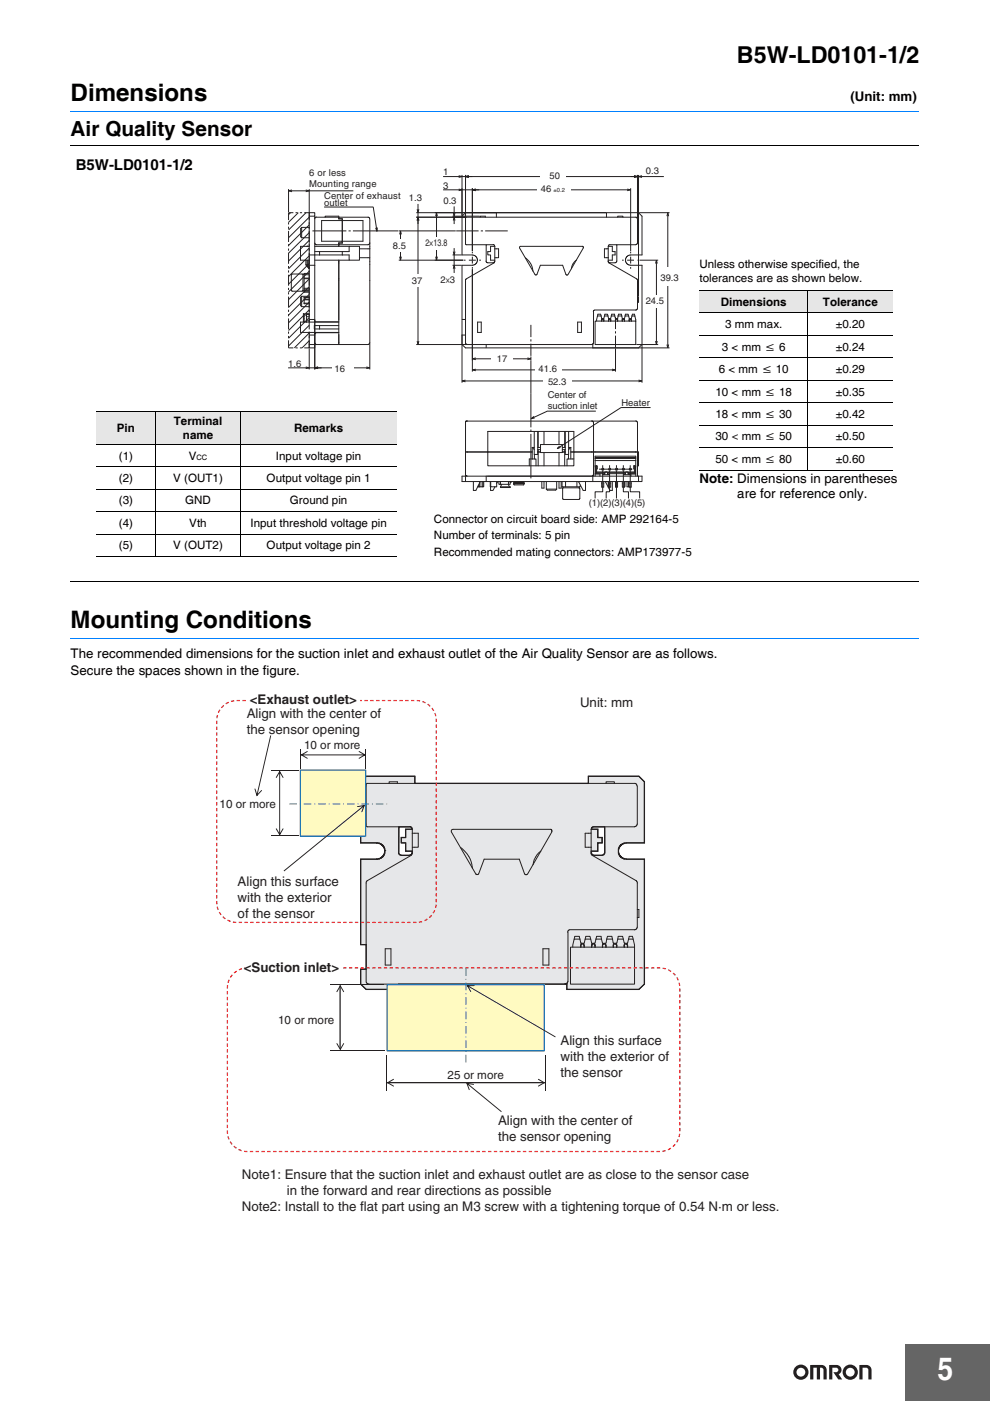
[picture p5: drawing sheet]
<svg xmlns="http://www.w3.org/2000/svg" width="210mm" height="297mm" viewBox="0 0 210 297" stroke-linecap="round" stroke-linejoin="round" font-family="sans-serif">
<path d="M192 285h17.9v12h-17.9z" fill="#656565"/>
<path d="M192 284.9v12.1M192 285h17.9" fill="none" stroke="#656565" stroke-width=".21"/>
<g fill="#231f20">
<path d="M171.8 289.4h2.5a1.08 1.08 0 0 1 1 1.1v2h-.6v-2a.55 .55 0 0 0-.8-.5v2.5h-.6v-2.5h-.8v2.5h-.7z"/>
<path d="M182.3 289.4h.7a1.48 1.48 0 0 1 1.8 .7l.1 2.4h-.7v-2l-.1-.3-.4-.2h-.7v2.5h-.7z"/>
<path d="M175.9 289.4h.6a1.63 1.63 0 0 1 1.8 .4 1 1 0 0 1-.4 1.6l.7 1.1h-.8l-1-1.6h.5a.48 .48 0 0 0 .5-.4 .48 .48 0 0 0-.5-.5h-.8v2.5h-.6z"/>
<path d="M168.3 290.9a1.61 1.61 0 0 0 3.2 0 1.61 1.61 0 0 0-3.2 0zM168.9 290.9a.95 .95 0 0 1 1.9 0 .95 .95 0 0 1-1.9 0z"/>
<path d="M179.4 290.9a.95 .95 0 0 0 1.9 0 .95 .95 0 0 0-1.9 0zM178.7 290.9a1.65 1.65 0 0 1 3.3 0 1.65 1.65 0 0 1-3.3 0z"/>
</g>
<path d="M15 23.1h180v2.5h-180z" fill="#fff"/>
<path d="M15 23.6h180" fill="none" stroke="#0080ff" stroke-width=".21"/>
<path d="M15 30.4h180v1.5h-180z" fill="#fff"/>
<path d="M15 30.9h180" fill="none" stroke="#000" stroke-width=".21"/>
<path d="M15 122.7h180v1.5h-180z" fill="#fff"/>
<path d="M15 123.3h180" fill="none" stroke="#000" stroke-width=".21"/>
<path d="M15 134.8h180v2.5h-180z" fill="#fff"/>
<path d="M15 135.3h180" fill="none" stroke="#0080ff" stroke-width=".21"/>
<g fill="none" stroke="#231f20" stroke-width=".21">
<path d="M94 37.4h41.2M97.3 37.2l.7 .2-.7 .2M98 37.1v8.6M98.7 37.1v9M99.4 37.2l-.7 .2 .7 .2M100.2 39.9v13.3M133.8 39.9v13.3M134.5 37.2l.7 .2M135.2 37.1v9.2M135.2 37.4l-.7 .2M135.4 37.1v25.8M136.2 37.2l-1 .2"/>
<path d="M140.8 37.4h-5.4l.8 .2M61.2 40.5l.7 .1M61.2 40.5h13.7M61.2 40.1v4.9M61.2 48.1v.4M61.2 49v2.3M61.2 51.8v.4M61.2 52.7v.5M61.2 53.6v2.3M61.2 56.4v.5M61.2 57.3v.5M61.2 58.3v2.3"/>
<path d="M61.6 45.1l-.4 .4M61.9 40.3l-.7 .2M62.2 45.1h-1v1.6M62.7 45.1h.4M63.3 45.1l-2.1 2v.5M63.6 45.1h.5M64 48.2h1.6M64 48.2l-.2 .3v1.7l.2 .2M64 50.4h1.6M64 48.2v2.2M64.3 58.2v3.4M64.3 58.2l-.2-.1h-2.2l-.1 1.3 .1 2.3h2.2l.2-.1"/>
<path d="M64.5 59.1v2.8h1.1M64.5 59v.1h1.1M64.5 58.1l-.2 .1M64.5 59h1.1M64.5 58.3h1.1M64.5 45.1h1.1M64.8 40.3l.8 .2-.8 .1M64.9 55.2v1h.4M64.9 45.1l-3.7 3.7M65.1 55.2v1.3l.5 .4v-.3l-.3-.1v-.3M65.1 56.2h.1M65.1 52.2h.2"/>
<path d="M65.3 56.2h.1M65.3 55.2v1M65.5 55.2v1h-.2M65.6 45.8v8.3h8.5v1.1h2.1v-3h-2.1v1.1h-6.3M65.6 45.1h1.2v.7h-1.2zM65.6 56.2h1.2M65.6 51.8v.4h-1.9v3h1.9M65.6 45.1v1.6M65.6 47.1v.5M65.6 48.1v.4M65.6 49v2.3M65.6 52.7v.5"/>
<path d="M65.6 53.6v16.2M65.6 40.1v4.9M65.6 46.1l-4.4 4.3M65.6 47.7l-4.4 4.3M65.6 49.3l-4.4 4.4M65.6 51l-4.4 4.3M65.6 52.6l-4.4 4.4M65.6 54.2l-4.4 4.4M65.6 55.9l-4.4 4.4M65.6 57.5l-4.4 4.4M65.6 59.1l-4.4 4.4M65.6 58h-1.1v1"/>
<path d="M66.3 49h7.2M66.8 45.8v32.5M66.8 55.2h7.3M66.8 53.3h1v.8M66.8 51.5v.2l.3 .2h4.8v-.2M66.8 52.2h7.3M68.7 43.9h10.4M69 46.1v-.3h2.9v.6M71.9 59.1v13.6M71.9 46.1h6.3l.1 .1 .1 8.4M71.9 46.4h.7v5.1M71.9 46.4h.7v.4"/>
<path d="M71.9 51.9v.3M71.9 55.2v12.7M71.9 46.2v-.1l-4.9-.1-.2 .4M72.6 51.1h4.4v-4.3h-8.8v4.3h4.4v.4M72.6 53.3v.8M72.6 51.5h-.7v.2M73.9 49h.5M74.9 49h9.6M76.2 52.8h2.2M76.2 54.6h2.2v18.1l-.3 .3h-6.2v-.3M78.4 51.5l-.3 .4h-6.2v-.2M79.2 43.8l.8 5.2-.3-.7"/>
<path d="M80 48.2v.8M84.6 55.2h13.6M84.6 49h12.1M84.8 54.4l.1 .8M84.9 49l-.1 .7M84.9 49l.2 .7M84.9 49v6.2M85.1 54.4l-.2 .8M88.3 46.1h10.5M88.3 45.1h40.2M88.5 44.4l.2 1.7M88.7 46.1l-.2 .7 .2-.7 .1 .7"/>
<path d="M88.7 43.2v1.9l.1-.7M88.7 46.1v26.9M88.7 46.1l.1 .7M92.4 54.4l.2 .8M92.6 45.1l.2 .7M92.6 45.1v10.1M92.6 45.1l-.2 .7M92.8 54.4l-.2 .8M94 40.2h39.8M96 56.2h1.9M96 54.1h1.9M96 45.8h5.7"/>
<path d="M96.1 46.8l.2-.7 .2 .7M96.1 45.1l.2 .7 .2-.7M96.1 57l.2-.8 .2 .8M96.3 52.6v5.3M96.3 43.8v3.7M96.5 53.3l-.2 .8-.2-.8M96.8 49h4.7M97.3 40.1l.7 .1-.7 .2M98.4 55.2h.3M98.7 45.1l-.7 .7v8.3h2.2M98.7 46.2l.1 5.7h5.8M98.8 46.2l.1-.1h36.1l.2 .3"/>
<path d="M99.4 55.2h1.5M100.2 53.3v.4M100.2 56.6v.4M100.2 54.4v1.5M100.2 57.1v21.7M100.2 54.1l.7 .2 .3 .5v.6l-.3 .6-.7 .2h-2.2v11.5h.7M100.9 40.1l-.7 .1 .7 .2M101.6 55.2h.4M101.8 46.1v-.3h1.1v.3M102 49h.4M102.9 49h4.8M103.1 55.3v.2l.4 .2h1.1l.3-.4"/>
<path d="M103.2 51.9l-.1 3.4M104.6 51.9l.3 .1v.2M104.9 52.2v2.4M104.9 52.8h.8v1.8h-.8v1.1l-6.2 3.6v13.5l.3 .2h26.7l.2-.3v-6.8l.1-.1h8.8l.4-.4v-6.1l-6.2-3.7v-2.8M104.9 52.2h-.9v1.1h-.5v.8h.5v1.1h.9M105.3 45.1v1M111.4 54.7a3.7 3.7 0 0 1 1.6 2.8M120 58.2l.2 .1h.3l3.2-5.8-.1-.3-13.3 .1-.1 .3 3.3 5.7M120 58.2l-.7-2h-4.7l-.7 2h-.4M122.2 55.2l-.7 .8-.3 1M128.6 46.1v-1h6.8l.8 .7v8.3h-2.4M129 52.2v.6h-.8v1.8h.8"/>
<path d="M129 52.2h.9v1.1h.6v.8h-.6v1.1h-.9M130.8 51.9v3.6l-.3 .2h-1.1l-.4-.2v-.2M131 46.1v-.3h1.1v.3M131.9 55.2h.4M133 55.2h1.5M133 40.1l.8 .1M133.8 53.3v.4M133.8 56.6v.4M133.8 54.4v1.5M133.8 40.2l-.8 .2M133.8 54.1l-.7 .2-.4 .5v.6l.4 .6 .7 .2h2.4v16.8l-.8 .8M135.2 55.2h.4"/>
<path d="M135.2 46.4v5.1l-.2 .3-5.8 .1-.2 .3M135.6 45.1h6.4M135.7 55.2h3.9M139.2 55.2l.2 .7M139.2 55.2v17.8M139.2 55.2l-.2 .7M141.6 45.1l-.1 .7M141.6 45.1v28.7M141.6 45.1l.2 .7M61.1 78h4.5M61.2 72.2v1.6h1M61.2 61v.5"/>
<path d="M61.2 62v.4M61.2 62.9v2.3M61.2 65.7v.4M61.2 66.6v.5M61.2 67.5v2.3M61.2 70.3v.5M61.2 71.2v.5M62.7 73.8h.4M64 62.8h1.6M64 62.8l-.2 .2v1.8l.2 .2M64 65h1.6M64 62.8v2.2"/>
<path d="M64.3 61.6l.2 .1M64.4 68.3v-1.8h.1v1.8M64.4 68.1h.1M64.4 67h.1M64.5 61.6h1.1M64.5 61.5h1.1M64.5 61.9h1.1M64.5 63.1h1.1M64.5 61.1h1.1M64.5 64.3v.1h1.1M64.5 64.3h1.1M64.5 66.6l.5 .3"/>
<path d="M64.8 77.8l.8 .2M65 67.1v1.2M65 66.7v.4h.6M65 66.7h.6M65 68h.6M65 68.3h.1M65.6 63h-1.1v.5h1.1M65.6 71h1.2v2.8h-1.2v-.8M65.6 73h1.5M65.6 67.7h1.2M65.6 72.2v1.6h-1.1M65.6 70.3v2.7"/>
<path d="M65.6 70.6l-3.2 3.2M65.6 60.8l-4.4 4.4M65.6 62.4l-4.4 4.4M65.6 64.1l-4.4 4.3M65.6 65.7l-4.4 4.4M65.6 67.3l-4.4 4.4M65.6 69l-4.4 4.4M65.6 72.2l-1.5 1.6h-.5M65.6 66.5h-.6v.2M65.6 78h2.6M65.6 73.9v4.4M65.6 78l-.8 .1"/>
<path d="M65.6 63.6h-1.1v.7M66.8 78l.7 .1M66.8 78h11.6M66.8 72.7l.1 .3h.2M66.8 67.9v.3h5.1M67.5 77.8l-.7 .2M67.8 69v.7M71.9 69h-5.2v.7h5.2M71.9 68.3h-8.2v2.2h8.2M71.9 72.7v.3h-4.8M71.9 70.9v1.8M71.9 70.5h-4.9l-.2 .3v.2"/>
<path d="M77.7 77.8l.7 .2M78.4 72.8v5.5M78.4 78l-.7 .1M88.3 73h10.7M88.5 72.3l.2 .7M88.8 72.3l-.1 .7M98 73l.7 .8h4.4v-.8M98 67.9v13.2M98 71h.7M100.2 76.1l.7 .2M100.2 76.1h12.4M100.2 78.4l.7 .2"/>
<path d="M100.2 78.4h30.4M100.9 75.9l-.7 .2M100.9 78.3l-.7 .1M101.3 68.3h.8v2.2h-.8zM103.2 73.8h38.8M111.9 75.9l.7 .2M112.6 68.9v2.6M112.6 71.9v.5M112.6 72.9v2.6M112.6 75.6v15M112.6 76.1l-.7 .2M122.5 68.3h.8v2.2h-.8z"/>
<path d="M125.7 73v.8M126.2 68.1h8.6v4.9h-8.6zM127.5 67l.2 .6-.1 .5M127.5 67h-.8l-.2 1.1M127.5 67l-.1-.4h-.6l-.1 .4M127.6 67.6h.4M128 67.9l-.1-.3h-.2l-.1 .3M128.2 67h.7M128.9 67v-.4h-.6a1.75 1.75 0 0 0-.3 1.5l.1-.1M128.9 67l.3 .6-.1 .5M129.1 67.8v.3M129.4 67.6h-.2"/>
<path d="M129.5 67.8v.3M129.5 67.9l-.1-.3h-.2l-.1 .3M129.7 67h.7M129.8 78.3l.8 .1M130.4 67l.2 .6-.1 .5M130.4 67l-.1-.4h-.6l-.3 1 .1 .2M130.5 68l.1 .1M130.5 67.2v2.6M130.5 70.2v.5M130.5 71.2v2.6M130.6 78.4l-.8 .2M130.6 73.9v4.9"/>
<path d="M130.6 67.9v-.3h.3l.1 .4M130.6 67.6h.3M131.1 67h.8M131.1 67l-.2 .6 .1 .5M131.9 67l-.1-.4h-.6l-.1 .4M131.9 67l.2 .6-.1 .2M132 67.8v.2M132 67.6h.4M132.1 67.6h.1M132.4 67.6h.1M132.4 67.8l.1 .2M132.4 67.9l-.1-.3h-.2l-.1 .3"/>
<path d="M133.3 67l-.1-.4h-.5l-.1 .4M133.3 67l.2 .6v.5M133.3 67h-.7l-.2 .6 .1 .2M133.5 67.9v-.3h.3l.1 .4M133.5 67.6h.4M134 67h.7l.1 1.1M134.7 67l-.1-.4h-.5l-.3 1 .1 .5M135 73h4.6M135.2 63h.2v1.1h-.2M136.2 73.1v8M139 72.3l.2 .7M139.4 72.3l-.2 .7"/>
<path d="M141.5 73l.1 .8M141.8 73l-.2 .8M98 80.8h38.2M98 80.8l.7 .2M98.7 89.4v6.4h14.2M98.7 80.6l-.7 .2M99.1 95.8h-.4v4.8M99.1 89.2l-.3 .2-.1 .2M112.6 91.1v.4M112.6 92v9.4M112.9 94.9l.4 .4M112.9 94.9h.4"/>
<path d="M112.9 94.9v2.4M113.3 91.5v4.9h.8v-4.9M113.3 96.4v.9M113.4 88.6l-.7 .2M113.7 98.8v-1.5h-1.4v1.5M114.1 95.3h.5M114.1 94.9h.5M114.1 95.8v3M114.1 95.3v.5h.5M114.1 91.5v3.4M114.6 94.3h4.7v1.7h-4.7zM115.4 96v2.8"/>
<path d="M115.4 91.5v2.8M118.6 96v2.8M118.6 91.5v2.8M118.7 94.6l-.5 .5M118.9 94.9l-.7 .2M119.3 95.3h.6M119.3 94.9h.6M119.8 95.8v3M119.8 95.3v.5h.1h-.6M119.8 91.5v3.4M119.9 91.5v4.9h.7M120.6 94.9h.5"/>
<path d="M120.6 91.5v5.8M121.1 95.8h4.4M121.1 94.9l-.5 .4M121.1 94.9v2.4M121.7 97.3h-1.4v1.5M125.5 95.8h-3.8v3h-18.2v-7.3h18.2v4.3M125.5 95.8h.4v4.8M125.5 89.2l.3 .2 .1 .2v6.2h-.4M126.2 97v-.3h8.6v2.1M126.2 97.2h8.6M126.2 98.8h.3M126.2 99h.1"/>
<path d="M126.2 97.2v3.8M126.2 97.7h8.6M126.3 99v1.4M126.4 87.2h-10.4l-3.3 1.6 .5-.5M126.5 98.8h.2v.6h-.2M126.5 98.8v1.4M126.5 98.8l-.2 .2M127.1 99.5h7M127.6 99.4l.4-.1v.4h-.3zM127.8 98.6v.6M127.8 99.3v.3M127.8 99.8v4.5h-1.6v1.4"/>
<path d="M129.2 99.3l.3 .1-.1 .3h-.2zM129.3 98.6v.6M129.3 99.3v.3M129.3 99.8v4.5h-.7v1.4M130.6 99.3l.4 .1-.1 .3h-.3zM130.8 98.6v.6M130.8 99.3v.3M130.8 99.8v5.9M132.1 99.3l.3 .1-.1 .3-.3-.2zM132.2 98.6v.6M132.2 99.3v.3M132.2 99.8v4.5h1.1v1.4"/>
<path d="M133.5 99.3h.3v.4l-.3-.1zM133.7 98.6v.6M133.7 99.3v.3M133.7 99.8v4.5h2v1.4M134.6 98.8h-.2v.6h.2M134.6 98.8h.2v.2M134.6 98.8v1.4M134.6 98.8l.2 .2M134.8 99v1.4M134.8 99h.1M134.8 97h-8.6v.2M134.8 89.3h-36v.1"/>
<path d="M134.8 89.2l.3 .1 .1 .3v6.2h-9.3h9.5v3h-.2M134.8 99v2M135.2 95.8v5.2M135.4 80.6l.8 .2M136.2 80.8l-.8 .2M138 86.4h-6.3l-13.5 8.7M98.7 100.6v1.5h-.7v-1.1h38.2v1.1h-.8M98.7 100.6l.1 .2 .3 .2M98.7 102.1h36.7M100.4 102.1v1.9h.5l1-1.8-.3-.1M101.3 103.2h1M101.5 103v.2"/>
<path d="M101.6 102.1h.1M101.6 102.6v.6M101.8 102.1h.1M101.8 102.3v.9M102.3 102.1v1.1M102.4 102.1v1.1h-.1M102.6 102.1v1.1h-.2M103.1 101v1.1M104 102.1l.1 1.1M104 103.2v.8h.6l.3-.8M104.1 102.1v1.1h1.2v-1.1M105 103.2l-.1 .1"/>
<path d="M105.3 102.1l.2 .1-.2 .3M105.8 102.1v.6h2M106.1 102.1v.6M106.1 103.2h2.1v.2h-2.1zM106.4 102.7l-.3 .5M107.8 102.7l.3 .5M107.8 102.1v.6M108.2 102.1v.6h-.4M108.5 102.1l-.3 .2 .1-.1M109 102.6v.1M109 102.4h.2M109 102.4v.2"/>
<path d="M109.2 102.1v.2h.3M109.2 102.2h-.2v.2M109.3 102.3l-.1 .3M109.5 102.1v.5M109.5 102.4h.2M109.5 102.2h.2M109.7 102.3h.2M109.7 102.1v.5M109.9 102.1v.5M109.9 102.4h.3M109.9 102.2h.3M110.2 102.3h.2"/>
<path d="M110.2 102.1v.5M110.4 102.1v.5M110.4 102.4h.3M110.4 102.2h.3M110.7 102.3h.2M110.7 102.1v.5M110.9 102.1v.5M110.9 102.6h-1.9M110.9 102.2l.2 .1M110.9 102.4h.3M110.9 102.6h.2M111.1 102.6v.2l-2.1-.1"/>
<path d="M111.1 102.3l.1 .3M114.9 102.1v1.4h.5v-1.4M115.9 103.7h2.2M115.9 102.1v1.6M118.1 103.7l-.2 .2h-1.8l-.2-.2M118.1 102.1v1.6M118.6 102.1v1.4h.4v-1.4M119.2 102.1v1.1h.8v-1.1M119.3 103.2l.2 .2M119.5 103.4h3.3M119.5 103.4l-.2 .2M122.4 102.1v1.1"/>
<path d="M122.8 103.4l.2 .2v2.1l-.2 .2h-3.4l-.1-2.3M123 103.2l-.2 .2M123 102.1l-.3 .1 1 1.8h.5v-1.9M123.1 102.8v.4h-3.1M125.7 101v1.1M125.9 100.6v.4M125.9 100.6l-.4 .4M126.2 100.5h1v.5M126.3 100.4h1.6M126.5 100.2l-.2 .2M126.5 100.2h1.6M126.5 100.1h8.1"/>
<path d="M127.6 102.1v1.2h.4v-1.2M127.8 102.1h.1M127.9 100.4v.2h1.4v-.2M128.3 100.2l-.4 .2M128.3 100.2v.4M128.3 100.3l-.3 .3M128.3 100.2l.2-.1 .3 .1h3.9l.3-.1 .2 .1M128.7 102.1l-.3 .1 .6 1.1M128.9 100.3l.2 .3M128.9 100.2v.4M129 102.1v1.2M129 100.2l.3 .2"/>
<path d="M129.1 102.1v1.2h.4v-1.2M129.3 100.4h3M129.9 102.1v1.9h-.5l-.4-.7M130.6 102.1v1.2h.4v-1.2M132 102.1v1.2h.4v-1.2M132.5 100.2l-.2 .2M132.6 102.1v1.1h-.2M132.7 100.3l-.3 .3M132.7 100.2v.4M133 102.1v1.1h.3v-1.1M133.2 100.2l.4 .2v.2h-1.3v-.2M133.2 100.3l.3 .3"/>
<path d="M133.2 100.2v.4M133.3 103.2h.2M133.4 100.2h1.2M133.5 102.1v1.2h.4v-1.2M133.6 100.4h1.2M133.7 102.1h.1M134.6 100.2l.2 .2M134.8 100.5h-1v.5M135.4 101v1.1"/>
</g>
<g fill="#fff">
<path d="M140.4 56.7h2.6v3.9h-2.6z"/>
<path d="M114.7 36.3h5.4v2.3h-5.4z"/>
<path d="M114 39.1h7.1v2.3h-7.1z"/>
<path d="M113.6 77h5.5v2.3h-5.5z"/>
<path d="M115.2 79.8h6.1v2.3h-6.1z"/>
<path d="M104.2 74.9h4.6v2.3h-4.6z"/>
<path d="M70.4 76.8h4.6v2.3h-4.6z"/>
<path d="M91.3 50.2h3.6v2.7h-3.6z"/>
<path d="M83.8 50.7h2.6v2.8h-2.6z"/>
<path d="M87.1 58.1h2.6v2.7h-2.6z"/>
<path d="M137.8 62.5h2.7v2.8h-2.7z"/>
</g>
<g fill="#e6e6e6">
<path d="M148.4 61.6h23v4.7h-23z"/>
<path d="M171.4 61.6h18v4.7h-18z"/>
</g>
<path d="M148.4 61.6h41M148.4 66.3h41M148.4 71.1h41M148.4 75.9h41M171.4 61.5v38.3M148.4 80.6h41M148.4 85.4h41M148.4 90.2h41M148.4 94.9h41M148.4 99.7h41" fill="none" stroke="#000" stroke-width=".21"/>
<g fill="#e6e6e6">
<path d="M20.4 87.3h12.6v6.9h-12.6z"/>
<path d="M33 87.3h18v6.9h-18z"/>
<path d="M51 87.3h33.1v6.9h-33.1z"/>
</g>
<path d="M20.4 87.3h63.7M20.4 94.2h63.7M20.4 99h63.7M33 87.2v30.9M51 87.2v30.9M20.4 103.7h63.7M20.4 108.5h63.7M20.4 113.3h63.7M20.4 118h63.7" fill="none" stroke="#000" stroke-width=".21"/>
<path d="M125.5 175.5l-.1 .3h1.4v1.8h.9v1.1h-.9v1.8h-1.4a.76 .76 0 0 0 .7 .9h1.6a.63 .63 0 0 0 .6-.7l-.1-5.4h-2.3zM84.6 175.3v5.4a.86 .86 0 0 0 1.1 .7 1.5 1.5 0 0 0 1.7-.5l.1-.4h-1.5v-1.8h-.9v-1.1h.9v-1.8h1.4l-.1-.3-.4-.2zM76.5 165.8l1.2-1.2h10.3v1.5h36.8v-1.5h10.7l1.2 1.2v12.9l-4.4 .1-.5 .3-.5 .5-.1 1.2 .5 .9 .7 .4 4.3 .1v26.5l-1.2 1.1h-15.3v-1.3l-.3 .2h-35.3v1.1h-6.9l-1.2-1.1v-3.2h1.2v-5.2h-1.2v-18.1l4-.1 .8-.6 .4-1.1-.4-1.1-.8-.5-4-.1z" fill="#e6e7e9"/>
<path d="M77.7 164.6h10.3v1.5h36.8v-1.5h10.7l1.2 1.2v12.9l-4.4 .1-.5 .3-.5 .5-.1 1.2 .5 .9 .7 .4 4.3 .1v26.5l-1.2 1.1h-15.3v-1.3l-.3 .2h-35.3v1.1h-6.9l-1.2-1.1v-3.2h1.2v-5.2h-1.2v-18.1l4-.1 .8-.6 .4-1.1-.4-1.1-.8-.5-4-.1v-12.9zM84.6 175.3h2.3l.4 .2 .1 .3h-1.4v1.8h-.9v1.1h.9v1.8h1.5a.76 .76 0 0 1-.7 .9h-1.6a.63 .63 0 0 1-.6-.7zM125.5 175.5l.4-.2h2.3l.1 5.4a.86 .86 0 0 1-1.1 .7 1.5 1.5 0 0 1-1.7-.5l-.1-.4h1.4v-1.8h.9v-1.1h-.9v-1.8h-1.4z" fill="none" stroke="#231f20" stroke-width=".26"/>
<g fill="none" stroke="#231f20" stroke-width=".21">
<path d="M77.7 166.3l.1 9h9.1M77.7 166.3l.1-.2h57l.3 .5M80 178.8h.3l.7 .3 .6 .8v.9l-.6 1-1 .4h-3.5v18.1h1.2M84.3 166.1v-.3h-1.8v.3M84.6 175.3v5.5M86.9 175.2l.3 .1 .3 .5M87.4 175.8h-1.4v1.8h-.9v1.1h.9v1.8h1.4M87.5 175.8l-.1 3.8M87.5 176.7h1.2v2.9h-1.2v1.3M88 166.1v-1.5h-10.3l-1.2 1.2v12.9h3.5M97.7 179.7a5.9 5.9 0 0 1 2.5 4.4M117 176.3l.1-.1-.2-.4-21 .1-.2 .5 5.2 8.9"/>
<path d="M117.1 176.4l-5.2 8.9-.4 .2-.2-.3M124.8 166.1v-1.5h10.7l1.2 1.2v12.9h-3.8M125.4 176.7v4.4l.2 .3M125.4 179.6h-1.3v-2.9h1.3v-.9h1.3v1.8h1v1.1h-1v1.8h-1.3M128.2 175.3v5.7l-.5 .3h-1.7l-.4-.1-.2-.4M128.5 166.1v-.3h1.8v.3M132.9 178.8h-.5l-.6 .3-.6 .8v.9l.6 1 1.1 .4h3.8v26.5l-1.2 1.1h-15.3v-1.3M135.2 166.6v8.1l-.3 .5-9.2 .1-.2 .2-.1 .3M84.5 180.8l.1 .2 .5 .3h1.8l.3-.1 .3-.4M87.4 180.9l-.2 .5-9.3 5.3-.2 .3v21.3l.2 .3h42.2l.4-.5v-10.4M111.3 185.3l-1.2-3.1h-7.4l-1.2 3.1-.2 .1-.4-.1M114.7 180.5a4.2 4.2 0 0 0-1.6 2.8"/>
<path d="M123 199.1l.3 1-.1 .7M123 199.1h-1.2l-.3 1.7M123 199.1l-.1-.6h-1l-.1 .6M124.1 199.1h1.2M125.3 199.1l-.2-.6h-.8l-.5 1.6 .1 .7M125.3 199.1l.3 1-.1 .7M125.7 181.4l9.4 5.4 .1 9.8-.2 .4-.4 .2M126.4 199.1h1.2M127.6 199.1l.3 1-.1 .7M127.6 199.1l-.1-.6h-.9l-.5 1.6 .1 .3M128.7 199.1h1.2M128.7 199.1l-.3 1 .1 .7"/>
<path d="M129.9 199.1l-.1-.6h-1l-.1 .6M129.9 199.1l.3 1-.1 .7M131 199.1h1.2M131 199.1l-.3 1 .1 .3M132.2 199.1l-.1-.6h-1l-.1 .6M132.2 199.1l.3 1-.1 .7M133.3 199.1h1l.3 1.7M134.3 199.1l-.2-.6h-.6l-.5 1.6 .1 .7M134.6 197.1h-13.8l-.3 .3-.1 .3M135.2 192.8h.3v1.7h-.3M77.7 205.5h-1.2v3.2l1.2 1.1h6.9v-1.1M81.7 201.2h1.2v3.4h-1.2z"/>
<path d="M115.2 201.2h1.2v3.4h-1.2zM121 200.8h13.6v7.9h-13.6zM123.2 200.5l.1-.4h.4l.2 .7M123.2 200l.6 .1M125.5 200.5l.1-.3 .3-.1 .3 .4M125.5 200.3v.5M125.6 200h.5M126.2 200.3v.5M127.8 200.8v-.5l.4-.2 .3 .2v.5M127.9 200.1h.5M130.1 200.5v-.2l.3-.2 .4 .4M130.1 200.3v.5"/>
<path d="M130.2 200l.5 .1M130.2 200v.1M130.7 200v.1M130.8 200.3v.5M132.4 200.5l.1-.4h.4l.2 .7M132.4 200l.6 .1"/>
</g>
<path d="M82.1 208.8h33.3v14h-33.3z" fill="#fffac1"/>
<path d="M82.1 208.8h33.3v14h-33.3z" fill="none" stroke="#1074bc" stroke-width=".26"/>
<path d="M63.7 163.3h13.9v14h-13.9z" fill="#fffac1"/>
<path d="M63.7 163.3h13.9v14h-13.9z" fill="none" stroke="#1074bc" stroke-width=".26"/>
<path d="M47 150a4.2 4.2 0 0 1 3.2-1.5h38.1a4.2 4.2 0 0 1 4.2 4.3v38.5a4.2 4.2 0 0 1-4.2 4.3h-38.1a4.2 4.2 0 0 1-4.2-4.3v-38.5a4.2 4.2 0 0 1 1-2.8z" fill="none" stroke="#ee1d23" stroke-width=".26" stroke-dasharray=".7 .5" stroke-linecap="butt"/>
<path d="M52.2 146h24v4.6h-24z" fill="#fff"/>
<path d="M49.2 206.7a4.2 4.2 0 0 1 3.3-1.5h87.5a4.2 4.2 0 0 1 4.2 4.3v30.4a4.2 4.2 0 0 1-4.2 4.2h-87.5a4.2 4.2 0 0 1-4.3-4.2v-30.4a4.2 4.2 0 0 1 1-2.8z" fill="none" stroke="#ee1d23" stroke-width=".26" stroke-dasharray=".7 .5" stroke-linecap="butt"/>
<path d="M52 203h20.4v4.6h-20.4z" fill="#fff"/>
<path d="M57.5 163.4h5.8" fill="none" stroke="#231f20" stroke-width=".21"/>
<path d="M59.2 163.6v13.4h.2v-13.4zM58.5 175.6l.8 1.6 .8-1.5h-.2l-.7 1.2h.2zM59.3 163.4l-.8 1.5 .9-1.2h-.2l.7 1.2 .2-.1z" fill="#231f20"/>
<path d="M63.7 158.9v4.1M77.6 158.9v4.1" fill="none" stroke="#231f20" stroke-width=".21"/>
<path d="M63.9 160h13.5v.2h-13.5zM63.7 160l1.5-.8v.2l-1.2 .7v-.1l1.3 .8zM76.1 159.3l1.5 .7-1.4 .9-.1-.2 1.2-.7v.1z" fill="#231f20"/>
<path d="M82 223.8v7.5M115.6 223.8v7.5" fill="none" stroke="#231f20" stroke-width=".21"/>
<path d="M82 229.6l1.5-.8-1.2 .8v-.1l1.2 .7v.2zM114.1 228.8l1.5 .8-1.4 .8v-.2l1.2-.7v.1z" fill="#231f20"/>
<path d="M70.1 208.8h11.4M69.9 222.7h11.6" fill="none" stroke="#231f20" stroke-width=".21"/>
<g fill="#231f20">
<path d="M71.4 221.2l.8 1.5 .8-1.5h-.2l-.7 1.2h.2zM72.2 208.8l-.8 1.5 .9-1.2h-.2l.7 1.2h.2z"/>
<path d="M99.1 229.6l7.3 6-.1 .2-7.3-6zM98.9 229.6l1.6 .3-.1 .1-1.4-.2 .1-.2 .5 1.5z"/>
</g>
<path d="M98.7 205.3h.2v1.6h-.2zM98.7 207.5h.2v.2h-.2zM98.7 208.3h.2v1.7h-.2zM98.7 210.6h.2v.2h-.2zM98.7 211.4h.2v1.6h-.2zM98.7 213.6h.2v.2h-.2zM98.7 214.5h.2v1.6h-.2zM98.7 216.7h.2v.2h-.2zM98.7 217.5h.2v1.6h-.2zM98.7 219.8h.2v.2h-.2zM98.7 220.6h.2v1.6h-.2zM98.7 222.8h.2v.2h-.2zM98.7 223.6h.2v1.7h-.2z" fill="#1074bc"/>
<path d="M57.3 155.9l-2.9 12.7 .2 .1 2.9-12.7zM54 167.2l.5 1.6 1.1-1.2-.2-.1-1 1.1h.2l-.4-1.3z" fill="#231f20"/>
<path d="M72.1 208.9v13.4M82.1 229.5h33.7" fill="none" stroke="#231f20" stroke-width=".26"/>
<path d="M61.4 170.4h1.6v.2h-1.6zM63.6 170.4h.2v.2h-.2zM64.4 170.4h1.6v.2h-1.6zM66.7 170.4h.2v.2h-.2zM67.5 170.4h1.6v.2h-1.6zM69.7 170.4h.2v.2h-.2zM70.5 170.4h1.7v.2h-1.7zM72.8 170.4h.2v.2h-.2zM73.6 170.4h1.6v.2h-1.6zM75.8 170.4h.2v.2h-.2zM76.7 170.4h1.6v.2h-1.6zM78.9 170.4h.2v.2h-.2zM79.7 170.4h1.6v.2h-1.6zM81.9 170.4h.2v.2h-.2z" fill="#1074bc"/>
<g fill="#231f20">
<path d="M60.2 184.6l.1 .2 17-13.9-.1-.2zM75.8 171l.1 .1 1.4-.2-.1-.2-.5 1.4 .1 .1 .6-1.5z"/>
<path d="M99.2 208.9l18.7 10.9-.1 .1-18.7-10.8zM99 208.9l1.7 .1-1.6 .1 .1-.2 .7 1.3-.1 .1z"/>
</g>
<path d="M57.5 177.2h5.8" fill="none" stroke="#231f20" stroke-width=".21"/>
<text font-size="6.7" fill="#fff" x="198.8" y="292.5">5</text>
<g font-size="5.1">
<text x="15" y="21.4">Dimensions</text>
<text x="15" y="133.1">Mounting Conditions</text>
</g>
<text font-size="4.9" x="156.3" y="13.3">B5W-LD0101-1/2</text>
<text font-size="4.4" x="15" y="28.9">Air Quality Sensor</text>
<text font-size="3.2" x="16.1" y="36.1">B5W-LD0101-1/2</text>
<g font-size="2.8">
<text x="180.4" y="21.4">(Unit: mm)</text>
<text x="148.4" y="102.4">Note: Dimensions in parentheses</text>
<text x="156.4" y="105.6">are for reference only.</text>
<text x="15" y="139.6">The recommended dimensions for the suction inlet and exhaust outlet of the Air Quality Sensor are as follows.</text>
<text x="15" y="143.1">Secure the spaces shown in the figure.</text>
</g>
<g font-size="2.8" fill="#231f20">
<text x="53" y="149.2">&lt;Exhaust outlet&gt;</text>
<text x="123" y="149.8">Unit: mm</text>
<text x="52.3" y="152.2">Align with the center of</text>
<text x="52.3" y="155.5">the sensor opening</text>
<text x="50.4" y="187.9">Align this surface</text>
<text x="50.4" y="191.3">with the exterior</text>
<text x="50.4" y="194.7">of the sensor</text>
<text x="51.7" y="206">&lt;Suction inlet&gt;</text>
<text x="118.9" y="221.5">Align this surface</text>
<text x="118.9" y="224.9">with the exterior of</text>
<text x="118.9" y="228.3">the sensor</text>
<text x="105.6" y="238.5">Align with the center of</text>
<text x="105.6" y="241.9">the sensor opening</text>
<text x="51.3" y="249.9">Note1: Ensure that the suction inlet and exhaust outlet are as close to the sensor case</text>
<text x="51.3" y="256.7">Note2: Install to the flat part using an M3 screw with a tightening torque of 0.54 N·m or less.</text>
<text x="60.8" y="253.3">in the forward and rear directions as possible</text>
</g>
<g font-size="2.5">
<text x="148.4" y="56.9">Unless otherwise specified, the</text>
<text x="148.4" y="59.7">tolerances are as shown below.</text>
<text x="152.9" y="64.8">Dimensions</text>
<text x="174.5" y="64.8">Tolerance</text>
<text x="153.8" y="69.6">3 mm max.</text>
<text x="177.2" y="69.6">±0.20</text>
<text x="153.1" y="74.3">3 &lt; mm ≤ 6</text>
<text x="177.2" y="74.3">±0.24</text>
<text x="151.8" y="83.9">10 &lt; mm ≤ 18</text>
<text x="152.4" y="79.1">6 &lt; mm ≤ 10</text>
<text x="177.2" y="79.1">±0.29</text>
<text x="177.3" y="83.9">±0.35</text>
<text x="151.8" y="88.6">18 &lt; mm ≤ 30</text>
<text x="177.3" y="88.6">±0.42</text>
<text x="24.8" y="91.6">Pin</text>
<text x="36.9" y="90.2">Terminal</text>
<text x="38.8" y="93">name</text>
<text x="62.4" y="91.6">Remarks</text>
<text x="151.8" y="93.4">30 &lt; mm ≤ 50</text>
<text x="177.3" y="93.4">±0.50</text>
<text x="25.2" y="97.4">(1)</text>
<text x="40" y="97.4">V</text>
<text x="58.5" y="97.4">Input voltage pin</text>
<text x="151.8" y="98.2">50 &lt; mm ≤ 80</text>
<text x="177.3" y="98.2">±0.60</text>
<text x="25.2" y="102.2">(2)</text>
<text x="25.2" y="107">(3)</text>
<text x="36.7" y="102.2">V (OUT1)</text>
<text x="39.3" y="107">GND</text>
<text x="56.6" y="102.2">Output voltage pin 1</text>
<text x="61.5" y="107">Ground pin</text>
<text x="25.2" y="111.7">(4)</text>
<text x="40.2" y="111.7">Vth</text>
<text x="53.1" y="111.7">Input threshold voltage pin</text>
<text x="92" y="110.8">Connector on circuit board side: AMP 292164-5</text>
<text x="25.2" y="116.5">(5)</text>
<text x="36.7" y="116.5">V (OUT2)</text>
<text x="56.6" y="116.5">Output voltage pin 2</text>
<text x="92" y="114.4">Number of terminals: 5 pin</text>
<text x="92" y="117.9">Recommended mating connectors: AMP173977-5</text>
</g>
<g font-size="2.5" fill="#231f20">
<text x="64.5" y="158.9">10 or more</text>
<text x="46.6" y="171.3">10 or more</text>
<text x="59" y="217.1">10 or more</text>
<text x="94.9" y="228.7">25 or more</text>
</g>
<g font-size="2" fill="#231f20">
<text x="65.6" y="37.3">6 or less</text>
<text x="65.6" y="39.7">Mounting range</text>
<text x="94" y="40">3</text>
<text x="94" y="37.2">1</text>
<text x="114.7" y="40.8">46</text>
<text x="116.6" y="38">50</text>
<text x="137" y="36.8">0.3</text>
<text x="68.7" y="42.1">Center of exhaust</text>
<text x="68.7" y="43.7">outlet</text>
<text x="86.7" y="42.6">1.3</text>
<text x="94" y="43.2">0.3</text>
<text x="83.3" y="52.8">8.5</text>
<text x="90.2" y="52.1">2×13.8</text>
<text x="93.4" y="60">2×3</text>
<text x="140.1" y="59.5">39.3</text>
<text x="87.3" y="60.3">37</text>
<text x="136.9" y="64.5">24.5</text>
<text x="61.1" y="77.7">1.6</text>
<text x="105.4" y="76.9">17</text>
<text x="71" y="78.8">16</text>
<text x="114.2" y="78.9">41.6</text>
<text x="116.2" y="81.5">52.3</text>
<text x="116.2" y="84.4">Center of</text>
<text x="116.2" y="86.8">suction inlet</text>
<text x="131.8" y="86">Heater</text>
<text x="124.9" y="107.4">(1)(2)(3)(4)(5)</text>
</g>
<text font-size="1.6" x="41.7" y="97.4">CC</text>
<text font-size="1.2" fill="#231f20" x="117.4" y="40.8">±0.2</text>
</svg>
